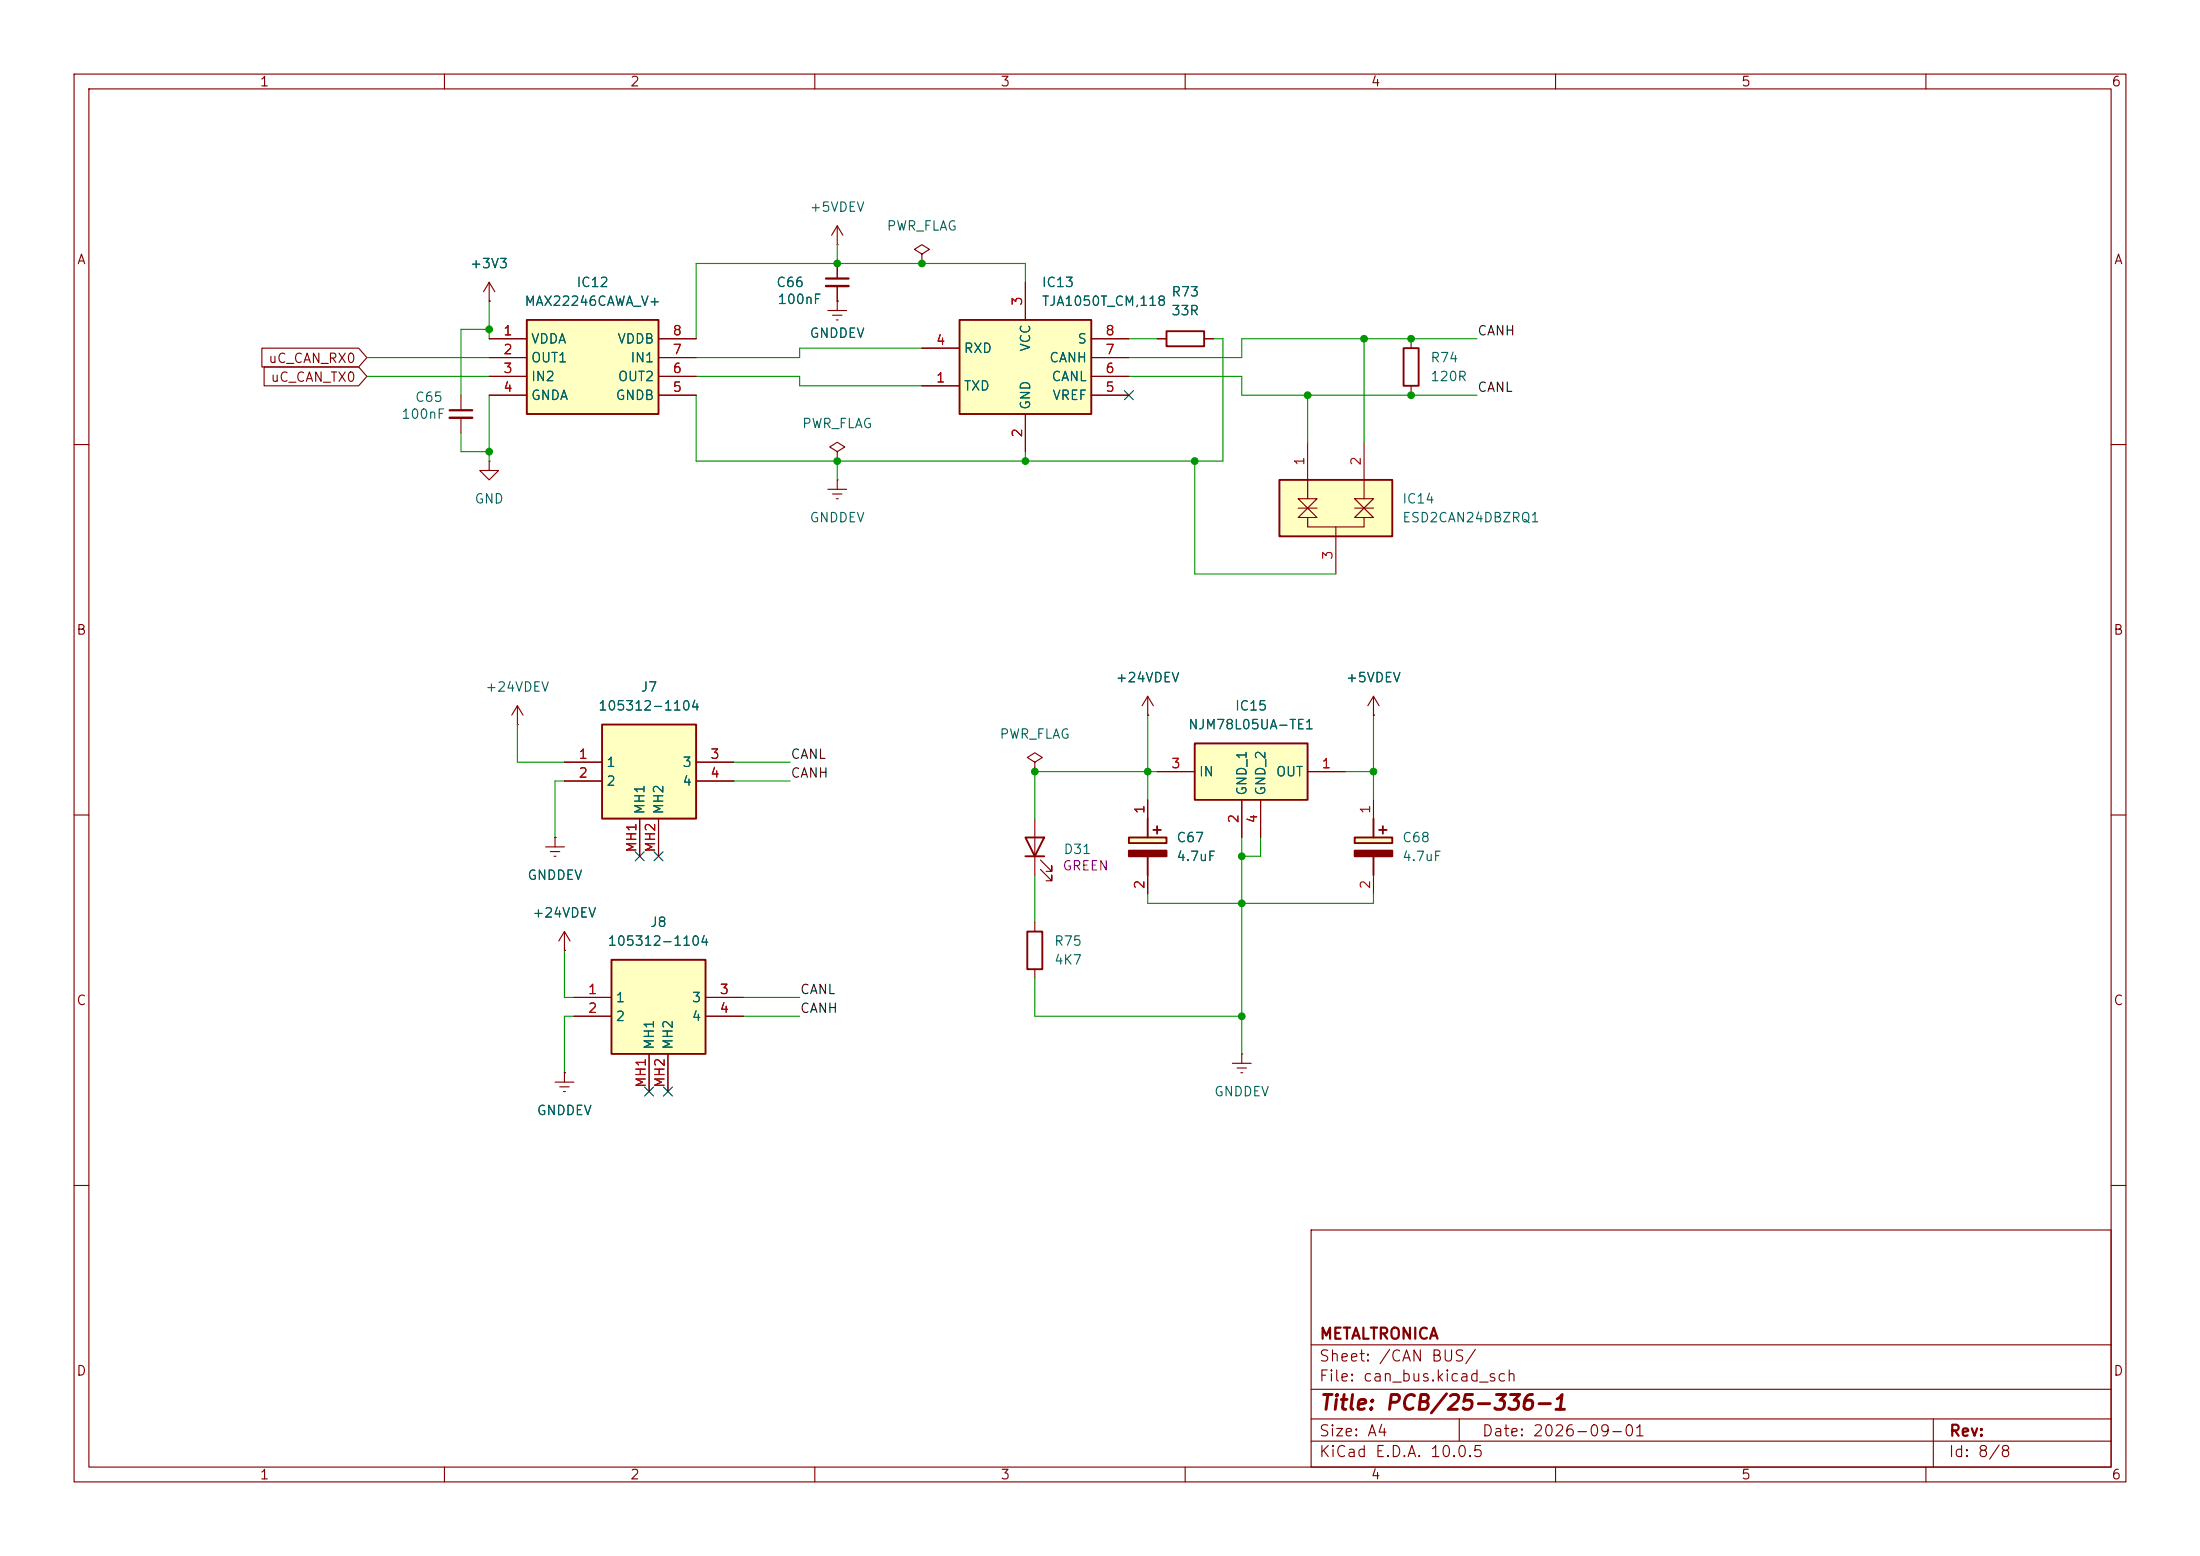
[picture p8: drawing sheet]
<svg xmlns="http://www.w3.org/2000/svg" width="297mm" height="210mm" viewBox="0 0 297 210" stroke-linecap="round" stroke-linejoin="round" font-family="sans-serif">
<g fill="none" stroke="#840000" stroke-width=".15">
<path d="M10 10h277v190h-277zM12 12h273v186h-273zM60 10v2M110 10v2M160 10v2M210 10v2M260 10v2M10 60h2M285 60h2M10 110h2M139.7 110.5v7.6M140.5 117.3l1.5 1.6v-.8v.8h-.8"/>
<path d="M140.5 116.1l1.5 1.5v-.8v.8h-.8M285 110h2M10 160h2M177 166h108v32h-108zM285 160h2M60 198v2M110 198v2M160 198v2M177 194.5h108M177 191.5h108M177 187.5h108M177 181.5h108"/>
<path d="M197 191.5v3M210 198v2M260 198v2M261 191.5v6.5"/>
</g>
<path d="M138.4 113h2.6l-1.3 2.6zM138.4 115.6h2.6" fill="none" stroke="#840000" stroke-width=".25"/>
<path d="M129.5 43.2h17.8v12.7h-17.8z" fill="#ffffc2"/>
<path d="M129.5 43.2h17.8v12.7h-17.8zM138.7 125.7h2v5.1h-2z" fill="none" stroke="#840000" stroke-width=".25"/>
<g fill="none" stroke="#840000" stroke-width=".15">
<path d="M138.4 38.1v5.1M124.5 52.1h5M124.5 47h5M138.4 55.9v5.1M147.3 53.3h5.1M147.3 50.8h5.1M147.3 48.3h5.1M147.3 45.7h5.1M111.8 66h2.5M112.4 66.7h1.3M112.9 67.3h.3M113 64.8h.1"/>
<path d="M113 61l1-.7-1-.6-1 .6 1 .7v1.2M113 62.2h.1M113 64.8v1.2M69.8 97.8h.1M69.8 95.3l-.7 1.2M69.8 95.3l.8 1.2M69.8 95.3v2.5M154.9 96.5h.1M154.9 94l-.7 1.3M154.9 94l.8 1.3M154.9 94v2.5M139.7 124.5v1.2"/>
<path d="M139.7 130.8v1.3"/>
</g>
<path d="M161.3 100.3h15.2v7.7h-15.2z" fill="#ffffc2"/>
<path d="M161.3 100.3h15.2v7.7h-15.2z" fill="none" stroke="#840000" stroke-width=".25"/>
<path d="M156.2 104.1h5.1M167.6 108v5M170.2 108v5M176.5 104.1h5.1" fill="none" stroke="#840000" stroke-width=".15"/>
<path d="M152.4 113h5.1v.8h-5.1z" fill="#ffffc2"/>
<path d="M152.4 113h5.1v.8h-5.1zM154.9 110.5v2.5M154.9 115.6v2.5M155.7 112h1M156.2 111.5v1" fill="none" stroke="#840000" stroke-width=".25"/>
<path d="M152.4 114.8h5.1v.8h-5.1z" fill="#840000" stroke="#840000" stroke-width=".25"/>
<path d="M154.9 108v2.5M154.9 118.1v2.6" fill="none" stroke="#840000" stroke-width=".15"/>
<path d="M71.1 43.2h17.8v12.7h-17.8z" fill="#ffffc2"/>
<path d="M71.1 43.2h17.8v12.7h-17.8z" fill="none" stroke="#840000" stroke-width=".25"/>
<g fill="none" stroke="#840000" stroke-width=".15">
<path d="M66 38.1l-.7 1.3M66 38.1l.8 1.3M66 38.1v2.5M113 33h.1M113 30.5l-.7 1.3M113 30.5l.8 1.3M113 30.5v2.5M113 35.6v2M113 38.6v3.3M66 40.6h.1M66 45.7h5.1M66 48.3h5.1"/>
<path d="M66 50.8h5.1M66 53.3h5.1M88.9 45.7h5.1M88.9 48.3h5.1M88.9 50.8h5.1M88.9 53.3h5.1M111.8 41.9h2.5M112.4 42.5h1.3M112.9 43.2h.3M113 40.6h.1M139.7 102.9l1-.7-1-.6-1 .6 1 .7v1.2M139.7 104.1h.1"/>
<path d="M74.9 146.1h2.6M75.6 146.7h1.2M76.1 147.3h.2M76.2 144.8h.1M76.2 144.8v1.3M166.4 143.5h2.5M167 144.1h1.3M167.5 144.8h.3M167.6 142.2h.1M167.6 142.2v1.3"/>
</g>
<path d="M111.5 37.6h3.1" fill="none" stroke="#840000" stroke-width=".3"/>
<path d="M111.5 38.6h3.1" fill="none" stroke="#840000" stroke-width=".33"/>
<path d="M82.5 129.5h12.7v12.7h-12.7z" fill="#ffffc2"/>
<path d="M82.5 129.5h12.7v12.7h-12.7z" fill="none" stroke="#840000" stroke-width=".25"/>
<g fill="none" stroke="#840000" stroke-width=".15">
<path d="M124.5 34.3l1-.6-1-.7-1.1 .7 1.1 .6v1.3M124.5 35.6h.1M66 62.2v1.3h1.3l-1.3 1.3-1.2-1.3h1.2M66 62.2h.1M76.2 128.3h.1M76.2 125.7l-.8 1.3M76.2 125.7l.8 1.3M76.2 125.7v2.6M77.5 134.6h5M77.5 137.2h5M95.2 134.6h5.1M95.2 137.2h5.1"/>
<path d="M87.6 142.2v5.1M90.2 142.2v5.1"/>
</g>
<path d="M182.9 113h5.1v.8h-5.1z" fill="#ffffc2"/>
<path d="M182.9 113h5.1v.8h-5.1zM185.4 110.5v2.5M185.4 115.6v2.5M186.2 112h1M186.7 111.5v1" fill="none" stroke="#840000" stroke-width=".25"/>
<path d="M182.9 114.8h5.1v.8h-5.1z" fill="#840000" stroke="#840000" stroke-width=".25"/>
<path d="M62.2 53.3v2.1M62.2 56.4v2M73.7 114.3h2.5M74.3 114.9h1.3M74.8 115.6h.3M74.9 113h.1M74.9 113v1.3M185.4 108v2.5M185.4 118.1v2.6" fill="none" stroke="#840000" stroke-width=".15"/>
<path d="M60.7 55.4h3.1" fill="none" stroke="#840000" stroke-width=".3"/>
<path d="M60.7 56.4h3.1" fill="none" stroke="#840000" stroke-width=".33"/>
<path d="M172.7 64.8h15.3v7.6h-15.3z" fill="#ffffc2"/>
<g fill="none" stroke="#840000" stroke-width=".15">
<path d="M176.5 59.7v7.6M184.1 59.7v7.6M190.5 45.7v1.3M190.5 52.1v1.2M175.3 67.3h2.5l-1.3 1.3zM175.3 69.9l1.2-1.3 1.3 1.3zM175.3 68.6h2.5M176.5 69.9v1.2h7.6v-1.2M180.3 71.1v6.4M182.9 67.3h2.5l-1.3 1.3zM182.9 69.9l1.2-1.3 1.3 1.3zM182.9 68.6h2.5"/>
<path d="M185.4 96.5h.1M185.4 94l-.7 1.3M185.4 94l.8 1.3M185.4 94v2.5"/>
</g>
<path d="M189.5 47h2v5.1h-2zM172.7 64.8h15.3v7.6h-15.3z" fill="none" stroke="#840000" stroke-width=".25"/>
<path d="M81.3 97.8h12.7v12.7h-12.7z" fill="#ffffc2"/>
<path d="M157.5 44.7h5.1v2h-5.1zM81.3 97.8h12.7v12.7h-12.7z" fill="none" stroke="#840000" stroke-width=".25"/>
<g fill="none" stroke="#840000" stroke-width=".15">
<path d="M113 35.6v2M113 38.6v2M138.4 38.1v5.1M35.4 47h13l1.1 1.3-1.1 1.2h-13zM35.7 49.5h12.7l1.1 1.3-1.1 1.3h-12.7zM66 40.6h.1M66 45.7h5.1M66 53.3h5.1M66 50.8h5.1M66 48.3h5.1M88.9 45.7h5.1M88.9 53.3h5.1"/>
<path d="M88.9 50.8h5.1M88.9 48.3h5.1M113 40.6h.1M124.5 52.1h5M124.5 47h5M138.4 55.9v5.1M147.3 45.7h5.1M147.3 53.3h5.1M147.3 50.8h5.1M147.3 48.3h5.1M156.2 45.7h1.3M162.6 45.7h1.2"/>
<path d="M154.9 96.5h.1M185.4 96.5h.1M74.9 113h.1M76.2 102.9h5.1M76.2 105.4h5.1M86.4 110.5v5.1M88.9 110.5v5.1M94 102.9h5.1M94 105.4h5.1M154.9 108v2.5M154.9 118.1v2.6M156.2 104.1h5.1"/>
<path d="M167.6 108v5M170.2 108v5M176.5 104.1h5.1M76.2 128.3h.1M77.5 134.6h5M77.5 137.2h5M95.2 134.6h5.1M95.2 137.2h5.1M76.2 144.8h.1M87.6 142.2v5.1M90.2 142.2v5.1"/>
</g>
<g fill="none" stroke="#009600" stroke-width=".15">
<path d="M113 33v2.6M138.4 38.1v-2.5h-44.4v10.1M49.5 48.3h16.5M49.5 50.8h16.5M62.2 58.4v2.6h3.8M66 44.5h-3.8v8.8M66 40.6v5.1M66 53.3v8.9M94 50.8h13.9v1.3h16.6M124.5 47h-16.6v1.3h-13.9M152.4 50.8h15.2v2.5h31.8M152.4 45.7h3.8"/>
<path d="M163.8 45.7h1.3v16.5h-71.1v-8.9M176.5 53.3v6.4M184.1 45.7v14M199.4 45.7h-31.8v2.6h-15.2M113 62.2v2.6M138.4 61v1.2M161.3 62.2v15.3h19M69.8 97.8v5.1h6.4M154.9 96.5v11.5M185.4 96.5v11.5M76.2 105.4h-1.3v7.6M99.1 102.9h7.6"/>
<path d="M99.1 105.4h7.6M139.7 118.1v6.4M156.2 104.1h-16.5v6.4M167.6 113v29.2M170.2 113v2.6h-2.6M181.6 104.1h3.8M76.2 128.3v6.3h1.3M77.5 137.2h-1.3v7.6M100.3 137.2h7.6M100.3 134.6h7.6M139.7 132.1v5.1h27.9M154.9 120.7v1.2h30.5v-1.2"/>
</g>
<path d="M151.8 52.7l1.2 1.2M153 52.7l-1.2 1.2M85.8 115l1.2 1.2M87 115l-1.2 1.2M88.3 115l1.2 1.2M89.5 115l-1.2 1.2M87 146.7l1.2 1.2M88.2 146.7l-1.2 1.2M89.6 146.7l1.2 1.2M90.8 146.7l-1.2 1.2" fill="none" stroke="#000084" stroke-width=".15"/>
<g fill="#009600" stroke="#009600" stroke-width=".14">
<circle cx="154.9" cy="104.1" r=".46"/>
<circle cx="167.6" cy="121.9" r=".46"/>
<circle cx="167.6" cy="115.6" r=".46"/>
<circle cx="139.7" cy="104.1" r=".46"/>
<circle cx="185.4" cy="104.1" r=".46"/>
<circle cx="167.6" cy="137.2" r=".46"/>
<circle cx="66" cy="44.5" r=".46"/>
<circle cx="176.5" cy="53.3" r=".46"/>
<circle cx="161.3" cy="62.2" r=".46"/>
<circle cx="138.4" cy="62.2" r=".46"/>
<circle cx="184.1" cy="45.7" r=".46"/>
<circle cx="190.5" cy="45.7" r=".46"/>
<circle cx="190.5" cy="53.3" r=".46"/>
<circle cx="113" cy="62.2" r=".46"/>
<circle cx="66" cy="61" r=".46"/>
<circle cx="113" cy="35.6" r=".46"/>
<circle cx="124.5" cy="35.6" r=".46"/>
</g>
<text font-size="2" fill="#840000" x="178" y="190.8">Title: PCB/25-336-1</text>
<g font-size="1.5" fill="#840000">
<text x="178" y="184.1">Sheet: /CAN BUS/</text>
<text x="178" y="181.1">METALTRONICA</text>
<text x="178" y="186.8">File: can_bus.kicad_sch</text>
<text x="178" y="197">KiCad E.D.A. 10.0.5</text>
<text x="178" y="194.2">Size: A4</text>
<text x="200" y="194.2">Date: 2026-09-01</text>
<text x="263" y="197">Id: 8/8</text>
<text x="263" y="194.2">Rev:</text>
</g>
<g font-size="1.3" fill="#840000">
<text x="35" y="12">1</text>
<text x="85" y="12">2</text>
<text x="135" y="12">3</text>
<text x="185" y="12">4</text>
<text x="235" y="12">5</text>
<text x="285" y="12">6</text>
<text x="10.3" y="36">A</text>
<text x="285.3" y="36">A</text>
<text x="36.1" y="49.3">uC_CAN_RX0</text>
<text x="36.4" y="51.9">uC_CAN_TX0</text>
<text x="10.2" y="86">B</text>
<text x="285.2" y="86">B</text>
<text x="10.2" y="136">C</text>
<text x="285.2" y="136">C</text>
<text x="10.2" y="186">D</text>
<text x="285.2" y="186">D</text>
<text x="35" y="200">1</text>
<text x="85" y="200">2</text>
<text x="135" y="200">3</text>
<text x="185" y="200">4</text>
<text x="235" y="200">5</text>
<text x="285" y="200">6</text>
</g>
<g font-size="1.3" fill="#006464">
<text x="109.2" y="28.9">+5VDEV</text>
<text x="119.6" y="31.4">PWR_FLAG</text>
<text x="63.4" y="36.5">+3V3</text>
<text x="70.7" y="41.6">MAX22246CAWA_V+</text>
<text x="77.7" y="39.1">IC12</text>
<text x="104.7" y="39.1">C66</text>
<text x="104.9" y="41.3">100nF</text>
<text x="140.6" y="39.1">IC13</text>
<text x="140.6" y="41.6">TJA1050T_CM,118</text>
<text x="158" y="40.3">R73</text>
<text x="71.6" y="46.7">VDDA</text>
<text x="83.3" y="46.7">VDDB</text>
<text x="109.2" y="45.9">GNDDEV</text>
<text x="130" y="48">RXD</text>
<text x="139.4" y="47.5" transform="rotate(-90 139.4 47.5)">VCC</text>
<text x="145.4" y="46.7">S</text>
<text x="158" y="42.9">33R</text>
<text x="71.6" y="49.2">OUT1</text>
<text x="71.6" y="51.8">IN2</text>
<text x="83.3" y="51.8">OUT2</text>
<text x="85" y="49.2">IN1</text>
<text x="130" y="53">TXD</text>
<text x="141.6" y="49.2">CANH</text>
<text x="141.9" y="51.8">CANL</text>
<text x="193" y="49.2">R74</text>
<text x="193" y="51.8">120R</text>
<text x="54.1" y="56.8">100nF</text>
<text x="55.9" y="54.6">C65</text>
<text x="71.6" y="54.3">GNDA</text>
<text x="83" y="54.3">GNDB</text>
<text x="108.2" y="58.1">PWR_FLAG</text>
<text x="139.4" y="55.4" transform="rotate(-90 139.4 55.4)">GND</text>
<text x="142" y="54.3">VREF</text>
<text x="64" y="68.3">GND</text>
<text x="109.2" y="70.8">GNDDEV</text>
<text x="189.2" y="68.3">IC14</text>
<text x="189.2" y="70.8">ESD2CAN24DBZRQ1</text>
<text x="65.4" y="93.7">+24VDEV</text>
<text x="86.4" y="93.7">J7</text>
<text x="150.5" y="92.4">+24VDEV</text>
<text x="181.6" y="92.4">+5VDEV</text>
<text x="80.7" y="96.2">105312-1104</text>
<text x="134.9" y="100">PWR_FLAG</text>
<text x="160.3" y="98.8">NJM78L05UA-TE1</text>
<text x="166.6" y="96.2">IC15</text>
<text x="81.8" y="103.8">1</text>
<text x="81.8" y="106.4">2</text>
<text x="92" y="103.8">3</text>
<text x="92" y="106.4">4</text>
<text x="161.8" y="105.1">IN</text>
<text x="168.6" y="107.5" transform="rotate(-90 168.6 107.5)">GND_1</text>
<text x="171.1" y="107.5" transform="rotate(-90 171.1 107.5)">GND_2</text>
<text x="172.2" y="105.1">OUT</text>
<text x="87.3" y="110" transform="rotate(-90 87.3 110)">MH1</text>
<text x="89.9" y="110" transform="rotate(-90 89.9 110)">MH2</text>
<text x="158.7" y="114">C67</text>
<text x="189.2" y="114">C68</text>
<text x="71.1" y="119.1">GNDDEV</text>
<text x="143.5" y="115.6">D31</text>
<text x="158.7" y="116.5">4.7uF</text>
<text x="189.2" y="116.5">4.7uF</text>
<text x="71.8" y="124.2">+24VDEV</text>
<text x="87.7" y="125.4">J8</text>
<text x="81.9" y="128">105312-1104</text>
<text x="142.2" y="128">R75</text>
<text x="142.2" y="130.5">4K7</text>
<text x="83" y="135.6">1</text>
<text x="93.3" y="135.6">3</text>
<text x="83" y="138.1">2</text>
<text x="88.6" y="141.8" transform="rotate(-90 88.6 141.8)">MH1</text>
<text x="91.1" y="141.8" transform="rotate(-90 91.1 141.8)">MH2</text>
<text x="93.3" y="138.1">4</text>
<text x="163.8" y="148.3">GNDDEV</text>
<text x="72.4" y="150.8">GNDDEV</text>
</g>
<g font-size="1.3" fill="#a90000">
<text x="138.3" y="41.4" transform="rotate(-90 138.3 41.4)">3</text>
<text x="67.8" y="45.6">1</text>
<text x="90.7" y="45.6">8</text>
<text x="126.3" y="46.9">4</text>
<text x="149.1" y="45.6">8</text>
<text x="67.8" y="48.1">2</text>
<text x="67.8" y="50.7">3</text>
<text x="67.8" y="53.2">4</text>
<text x="90.7" y="53.2">5</text>
<text x="90.7" y="50.7">6</text>
<text x="90.7" y="48.1">7</text>
<text x="126.3" y="51.9">1</text>
<text x="149.1" y="53.2">5</text>
<text x="149.1" y="50.7">6</text>
<text x="149.1" y="48.1">7</text>
<text x="138.3" y="59.2" transform="rotate(-90 138.3 59.2)">2</text>
<text x="176.4" y="63" transform="rotate(-90 176.4 63)">1</text>
<text x="184" y="63" transform="rotate(-90 184 63)">2</text>
<text x="180.2" y="75.7" transform="rotate(-90 180.2 75.7)">3</text>
<text x="78" y="102.7">1</text>
<text x="78" y="105.3">2</text>
<text x="95.8" y="102.7">3</text>
<text x="95.8" y="105.3">4</text>
<text x="158" y="104">3</text>
<text x="178.3" y="104">1</text>
<text x="154.8" y="110" transform="rotate(-90 154.8 110)">1</text>
<text x="167.5" y="111.2" transform="rotate(-90 167.5 111.2)">2</text>
<text x="170" y="111.2" transform="rotate(-90 170 111.2)">4</text>
<text x="185.3" y="110" transform="rotate(-90 185.3 110)">1</text>
<text x="86.2" y="115.2" transform="rotate(-90 86.2 115.2)">MH1</text>
<text x="88.8" y="115.2" transform="rotate(-90 88.8 115.2)">MH2</text>
<text x="154.8" y="120.1" transform="rotate(-90 154.8 120.1)">2</text>
<text x="185.3" y="120.1" transform="rotate(-90 185.3 120.1)">2</text>
<text x="79.3" y="134.5">1</text>
<text x="79.3" y="137">2</text>
<text x="97.1" y="134.5">3</text>
<text x="97.1" y="137">4</text>
<text x="87.5" y="146.9" transform="rotate(-90 87.5 146.9)">MH1</text>
<text x="90" y="146.9" transform="rotate(-90 90 146.9)">MH2</text>
</g>
<g font-size="1.3" fill="#0f0f0f">
<text x="199.4" y="45.6">CANH</text>
<text x="199.4" y="53.2">CANL</text>
<text x="106.7" y="105.3">CANH</text>
<text x="106.7" y="102.7">CANL</text>
<text x="107.9" y="137">CANH</text>
<text x="107.9" y="134.5">CANL</text>
</g>
<text font-size="1.3" fill="#840084" x="143.3" y="117.8">GREEN</text>
</svg>
